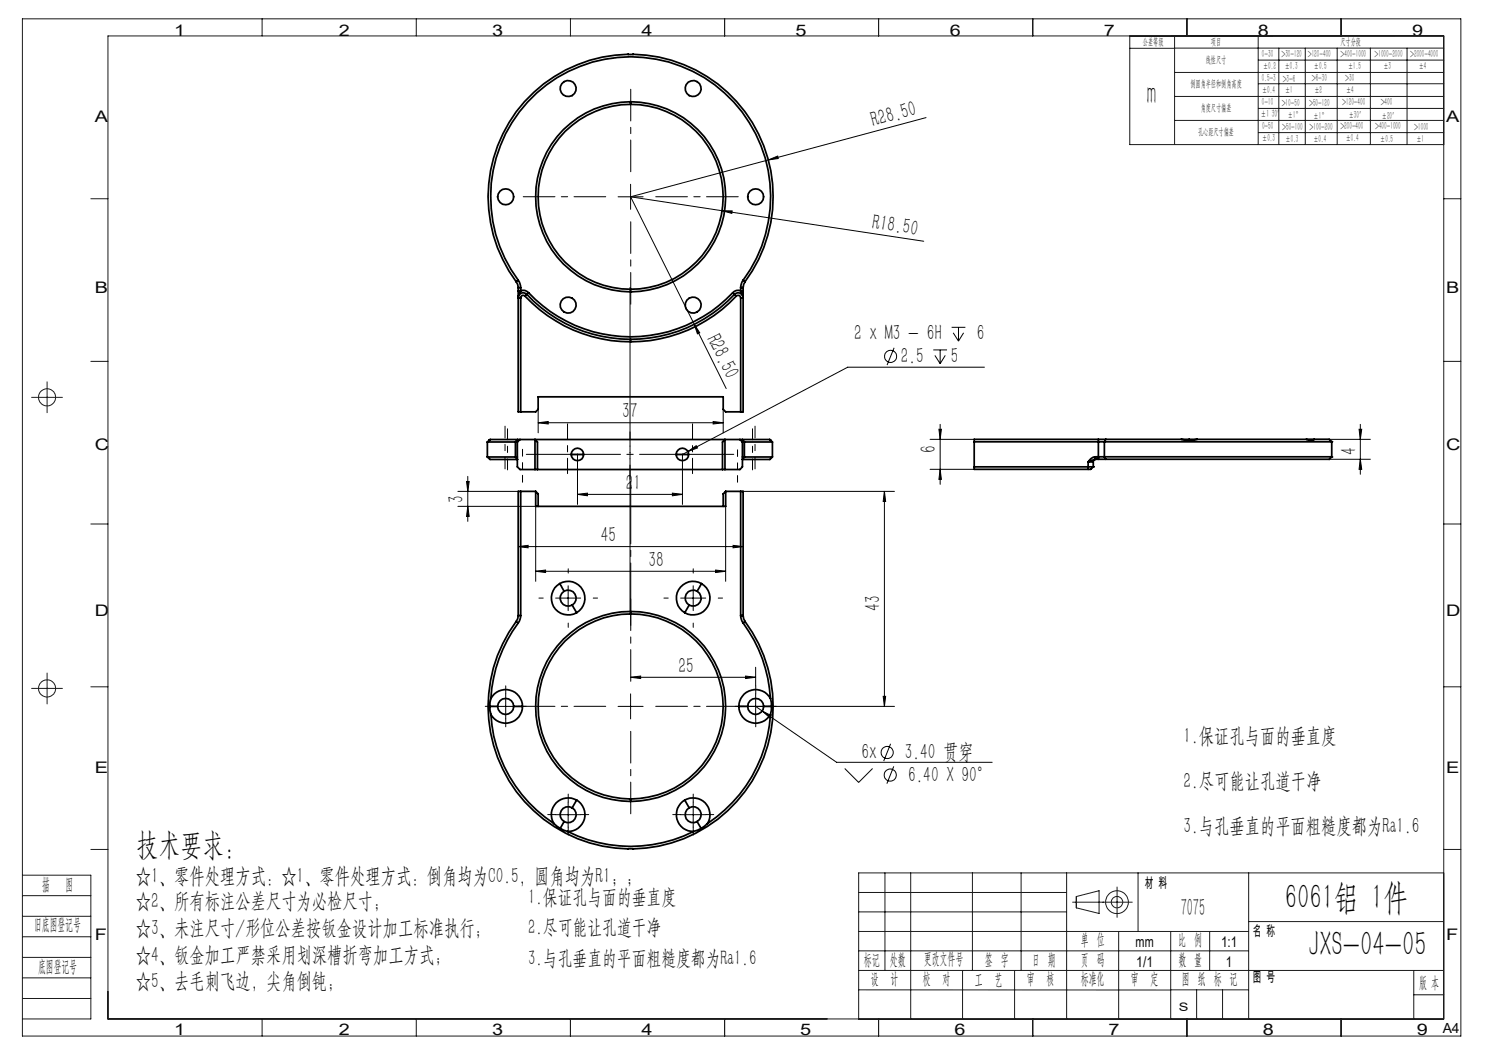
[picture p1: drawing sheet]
<svg xmlns="http://www.w3.org/2000/svg" width="297mm" height="210mm" viewBox="0 0 297 210" stroke-linecap="round" stroke-linejoin="round" font-family="sans-serif">
<g fill="none" stroke="#000" stroke-width=".2">
<path d="M123.6 39.4h5M126.1 39.4l18.3 2.7M126.1 36.9v5M126.1 39.4l19.1 38.3M153.7 32l1.8-.8 .1 .5zM185.2 23.5l-59.1 15.9M144.4 42.1l2 .1v.5zM144.4 42.1l40.3 6.2M138.9 64.9l1 1.7-.4 .2zM178.8 69.6l-1.4 3.4M186.7 70h2.7M187 71.1l1 1.6"/>
<path d="M188 70v2.7M189.1 71.1l-1.1 1.6M190.3 65.5h2.8M190.6 66.6l1.1 1.6M191.7 65.5v2.7M192.7 66.6l-1 1.6M196.9 73.4h-27.4l-31.9 16.9M91.6 98.3h12.5M93.3 96.3h.5l-.2 2zM93.6 95.3v9M107.6 84.6l2-.3v.5zM107.6 81.9v4.7"/>
<path d="M107.6 84.6h37M115.5 98.9l2-.3v.6zM115.5 90.9v10M115.5 98.9h21M134.5 98.6l2 .3-2 .3zM137.6 90.3l1.6-1.2 .3 .5zM137.6 90.3l-1.1 .6v10M142.6 84.3l2 .3-2 .2zM144.6 81.9v4.7M148.1 98.3h30.8M176.9 98.3l.2 2h-.5zM176.9 98.3v43"/>
<path d="M186 87.9h8.8M186 93.9h8.8M187.8 85.9h.5l-.3 2zM188 93.9l.3 2h-.5zM188 84.9v12M261.3 87.9h12.8M265.9 91.9h8.2M271.8 85.9h.5l-.2 2zM272.1 84.9v10M272.1 91.9l.2 2h-.5zM91.6 101.3h15.5v15M93.6 101.3l.2 2h-.5z"/>
<path d="M103.6 109.3l2-.2v.5zM103.6 109.3h45M107.1 114.3l2-.3v.5zM107.1 114.3h38M111.1 119.6h5M113.6 117.1v5M136.1 119.6h5M138.6 117.1v5M143.1 114l2 .3-2 .2zM145.1 101.3v15M146.6 109.1l2 .2-2 .3zM101.1 138.8v5"/>
<path d="M126.1 138.8v5M126.1 135.5l2-.3v.5zM126.1 135.5h25M149.1 135.2l2 .3-2 .2zM151.1 133.4v3.8M151.1 138.8v5M176.6 139.3h.5l-.2 2zM98.6 141.3h5M123.6 141.3h5M147.6 141.3h31.3M151.1 141.3l1.3 .9M152.4 142.2l1.8 .9-.2 .4z"/>
<path d="M152.4 142.2l14.9 10.3h31.1M168.9 153.7l2.8 2.8 2.8-2.8M178.1 148.8l-1.4 3.4M178.8 153.3l-1.4 3.4M111.1 162.9h5M113.6 160.4v5M136.1 162.9h5M138.6 160.4v5"/>
<circle cx="178.1" cy="71.3" r="1.2"/>
<circle cx="177.4" cy="150.5" r="1.21"/>
<circle cx="178.1" cy="155" r="1.21"/>
</g>
<g fill="none" stroke="#191924" stroke-width=".2">
<path d="M4.5 3.8h287.7v203.4h-287.7zM52.4 3.8v3.4M83.3 3.8v3.4M114.1 3.8v3.4M144.9 3.8v3.4M175.7 3.8v3.4M206.6 3.8v3.4M226 7.2v21.7h62.7M226 9.7h8.9M234.9 7.2v21.7M234.9 9.6h53.8M234.9 14.5h53.8"/>
<path d="M234.9 19.3h53.8M237.4 3.8v3.4M251.6 7.2v21.7M251.7 12h37M251.7 16.7h37M255.8 9.6v19.3M261.1 9.6v19.3M267.4 9.6v19.3M268.2 3.8v3.4M274.1 9.6v7.2M274.1 16.9v12M281.4 9.6v7.2"/>
<path d="M281.4 16.9v12M18.2 39.7h3.4M234.9 24.1h53.8M251.7 21.7h37M251.7 26.5h37M288.7 39.7h3.5M6.3 79.5h6.2M9.4 76.4v6.1M18.2 72.3h3.4M288.7 72.3h3.5M18.2 104.8h3.4M288.7 104.8h3.5"/>
<path d="M6.3 137.7h6.2M9.4 134.6v6.2M18.2 137.4h3.4M288.7 137.4h3.5M4.5 175h13.7v28.8h-13.7M4.5 179.1h13.7M18.2 169.9h3.4M171.7 178.5h41.6M177 174.6v19.5M182.1 174.6v29.2M194.5 174.6v19.5M204.2 174.6v19.5"/>
<path d="M213.3 174.6v29.2M215.3 179.3l4.5-1.2v4.6l-4.5-1.1zM223.4 177.4v6.1M227.6 174.6v11.7M249.7 174.6v29.2M288.7 174.6h-117v29.2h117M288.7 169.9h3.5M4.5 191.5h13.7M4.5 183.3h13.7M4.5 187.4h13.7M4.5 195.6h13.7M4.5 199.7h13.7"/>
<path d="M171.7 194.1h117M171.7 198h62.4M171.7 190.2h78M171.7 182.4h41.6M171.7 186.3h78M192.5 194.1v9.7M202.9 194.1v9.7M214.5 180.4h11.9M223.7 186.3v17.5M234.1 198h15.6M234.1 186.3v17.5M239.3 198v5.8"/>
<path d="M241.9 186.3v7.8M244.5 198v5.8M249.7 184.3h39M282.8 194.1v9.7M282.8 199h5.9M52.4 203.8v3.4M83.3 203.8v3.4M114.1 203.8v3.4M144.9 203.8v3.4M175.7 203.8v3.4M206.6 203.8v3.4M237.4 203.8v3.4"/>
<path d="M268.2 203.8v3.4M288.7 203.8h-267.1v-196.6h267.1v196.6"/>
<circle cx="9.4" cy="79.5" r="1.71"/>
<circle cx="9.4" cy="137.7" r="1.71"/>
<circle cx="223.4" cy="180.4" r="2.28"/>
<circle cx="223.4" cy="180.4" r="1.14"/>
</g>
<path d="M126.1 96.3v28.8" fill="none" stroke="#000" stroke-width=".2" stroke-dasharray="30.5 1.3 1.3 1.3" stroke-dashoffset="18"/>
<path d="M121.1 39.3h-16.5M126.1 34.3v-16.5M131.1 39.3h16.5M126.1 44.3v16.5M126.1 136.3v-16.5M121.1 141.3h-16.5M126.1 146.3v16.5M131.1 141.3h16.5" fill="none" stroke="#000" stroke-width=".2" stroke-dasharray="30.5 1.3 1.3 1.3" stroke-dashoffset="24.1"/>
<g fill="none" stroke="#000" stroke-width=".2" stroke-dasharray="30.5 1.3 1.3 1.3">
<path d="M108.6 119.6h-.8M113.6 114.6v-.8M118.6 119.6h.9M133.6 119.6h-.8M138.6 114.6v-.8M143.6 119.6h.9M101.1 138.8v-1.6M113.6 124.6v.9M138.6 124.6v.9M151.1 138.8v-1.6M98.6 141.3h-1.6M101.1 143.8v1.6"/>
<path d="M103.6 141.3h1.6M148.6 141.3h-1.6M151.1 143.8v1.6M153.6 141.3h1.6M111.1 162.9h-1.6M113.6 160.4v-1.6M113.6 165.4v1.6M116.1 162.9h1.6M136.1 162.9h-1.6M138.6 160.4v-1.6M138.6 165.4v1.6M141.1 162.9h1.6"/>
</g>
<path d="M126 56.9v65.9" fill="none" stroke="#000" stroke-width=".2" stroke-dasharray="30.5 1.3 1.3 1.3" stroke-dashoffset="-.5"/>
<path d="M104.5 96.4v-6.5M147.5 96.4v-6.4" fill="none" stroke="#000" stroke-width=".2" stroke-dasharray="30.5 1.3 1.3 1.3" stroke-dashoffset="29.1"/>
<path d="M101.5 94v-8.2M150.5 85.8v8.2" fill="none" stroke="#000" stroke-width=".2" stroke-dasharray="30.5 1.3 1.3 1.3" stroke-dashoffset="28.3"/>
<path d="M113.5 84.8v9.9M138.5 84.8v9.9" fill="none" stroke="#000" stroke-width=".2" stroke-dasharray="30.5 1.3 1.3 1.3" stroke-dashoffset="27.4"/>
<path d="M101 85.2v8.6M151 85.2v8.6" fill="none" stroke="#000" stroke-width=".2" stroke-dasharray="30.5 1.3 1.3 1.3" stroke-dashoffset="28.1"/>
<path d="M126 86.4v9.5" fill="none" stroke="#000" stroke-width=".2" stroke-dasharray="30.5 1.3 1.3 1.3" stroke-dashoffset="27.6"/>
<path d="M146.8 90.9h-41.5" fill="none" stroke="#000" stroke-width=".2" stroke-dasharray="30.5 1.3 1.3 1.3" stroke-dashoffset="11.6"/>
<g fill="#000">
<path d="M153.7 32l1.8-.8 .1 .5zM144.4 42.1l2 .1v.5zM138.9 64.9l1 1.7-.4 .2z"/>
<path d="M93.3 96.3h.5l-.2 2zM93.6 101.3l.2 2h-.5zM176.9 98.3l.2 2h-.5zM176.6 139.3h.5l-.2 2zM187.8 85.9h.5l-.3 2zM188 93.9l.3 2h-.5z"/>
<path d="M142.6 84.3l2 .3-2 .2zM107.6 84.6l2-.3v.5zM143.1 114l2 .3-2 .2zM107.1 114.3l2-.3v.5zM146.6 109.1l2 .2-2 .3zM103.6 109.3l2-.2v.5zM149.1 135.2l2 .3-2 .2zM126.1 135.5l2-.3v.5zM134.5 98.6l2 .3-2 .3zM115.5 98.9l2-.3v.6z"/>
<path d="M266.1 88.3a.2 .2 0 0 1 .4 0 .2 .2 0 0 1-.4 0zM266.1 91.4a.2 .2 0 0 1 .4 0 .2 .2 0 0 1-.4 0z"/>
<path d="M271.8 85.9h.5l-.2 2zM272.1 91.9l.2 2h-.5z"/>
<path d="M152.4 142.2l1.6 1.3 .2-.4zM137.6 90.3l1.9-.7-.3-.5z"/>
</g>
<g fill="none" stroke="#000" stroke-width=".35">
<path d="M126.1 20.3a19 19 0 0 0-19 19.1 19 19 0 0 0 19 19M126.1 20.3a19 19 0 0 1 19 19.1 19 19 0 0 1-19 19M126.1 20.9a18.5 18.5 0 0 1 18.5 18.5 18.5 18.5 0 0 1-18.5 18.4M126.1 20.9a18.5 18.5 0 0 0-18.5 18.5 18.5 18.5 0 0 0 18.5 18.4M126.1 20.3v.6M103.2 56.3a28.5 28.5 0 0 1 22.4-45.4 23.1 23.1 0 0 1 8.7 1.2 28.5 28.5 0 0 1 14.7 44.2M103.2 56.3l.3 .6 .1 .6M103.6 58.2v1.2M103.6 56l.4 .8 .1 .7M103.6 56a28 28 0 0 1 3.7-37.4 28 28 0 0 1 37.6 0 28 28 0 0 1 3.7 37.4M103.6 59.6v22.8h3.5l.5-.5v-2.5h37v2.5l.5 .5h3.5v-22.8M103.6 59.6h.5"/>
<path d="M103.6 57.5v.7M103.6 58.2h.5M103.6 57.5h.5M103.6 56l-.4 .3M104.1 58.2l-.4 1M104.1 58.2a1.37 1.37 0 0 1 1.6 .4M104.1 57.5v.7M104.1 59.6v22.8M105 59.2a28.9 28.9 0 0 0 21.1 9.2M105 59.2a.48 .48 0 0 0-.6-.1 .48 .48 0 0 0-.3 .5M105.4 58.9a28.3 28.3 0 0 0 20.7 9M105.4 58.9a.99 .99 0 0 0-1.1-.3 .99 .99 0 0 0-.7 1"/>
<path d="M105.4 58.9l-.4 .3M105.7 58.6l-.3 .3M105.7 58.6a28 28 0 0 0 40.8 0M126.1 57.8v.6M146.5 58.6l.4 .3M146.9 58.9a28.3 28.3 0 0 1-20.8 9M146.9 58.9a1 1 0 0 1 1.1-.3 1 1 0 0 1 .6 1M146.9 58.9l.3 .3M147.2 59.2a28.7 28.7 0 0 1-21.1 9.2M147.2 59.2a.5 .5 0 0 1 .6-.1 .5 .5 0 0 1 .3 .5M148.1 58.2a1.37 1.37 0 0 0-1.6 .4M148.1 58.2l.5 1"/>
<path d="M148.1 57.5v.7M148.1 59.6v22.8M148.1 59.6h.5M148.1 58.2h.5M148.1 57.5h.5M148.6 58.2v1.2M148.6 56l-.3 .8-.2 .7M148.6 57.5v.7M148.6 56l.4 .3M149 56.3l-.4 1.2M126.1 67.9v.5M97.5 88.4h5.6"/>
<path d="M97.5 91.4h5.6M97.5 91.4a1.3 1.3 0 0 0 1.5 .5h4.5l-.4-.5M97.5 88.4v3M103.1 91.4h.4M103.1 88.4h.4M103.1 88.4v3M103.5 88.4v5l.5 .5h44l.5-.5v-5M103.5 87.9h.5M103.5 87.9h-5.5l-.5 .5M103.5 87.9l-.4 .5M104 87.9l-.5 .5M104 87.9h44"/>
<path d="M104.1 98.3v24.8M107 93.9v-6l.5 .5v5.5M107.1 98.3l.5 .5v2.5M107.1 98.3h-3.5v24.8M107.1 98.3v3h38v-3M114.2 90.9a1.25 1.25 0 0 0 1.3 1.2 1.25 1.25 0 0 0 1.2-1.2M114.2 90.9a1.25 1.25 0 0 1 1.3-1.3 1.25 1.25 0 0 1 1.2 1.3M114.2 90.9h2.5M135.2 90.9a1.25 1.25 0 0 1 1.3-1.3 1.25 1.25 0 0 1 1.2 1.3M135.2 90.9a1.25 1.25 0 0 0 1.3 1.2 1.25 1.25 0 0 0 1.2-1.2M135.2 90.9h2.5M144.5 93.9v-5.5l.5-.5v6"/>
<path d="M145.1 98.3l-.5 .5v2.5M145.1 98.3h3.5v24.8M148 87.9h.5M148 87.9l.5 .5M148.1 98.3v24.8M148.5 91.4h.4M148.5 88.4h.4M148.5 87.9h5.5l.5 .5M148.5 87.9l.4 .5M148.9 88.4h5.6M148.9 91.4h5.6M148.9 91.4l-.4 .5h4.5a1.25 1.25 0 0 0 1.5-.5"/>
<path d="M148.9 88.4v3M154.5 88.4v3M194.8 88.4h26.1M194.8 93.4h23.9M217.6 92.4h1.1M217.6 92.4v1.5M218.7 93.4h.1M218.7 93.4l-.5 .5h-.6M218.7 92.4v1M219.1 91.9l-1.5 .5M219.1 91.4h1.8M219.1 91.4a1.98 1.98 0 0 0-1.5 1"/>
<path d="M219.1 91.4v.5M219.1 91.9h.6M219.1 91.9l-.4 .2v.3M219.7 91.9h1.5M219.7 87.9h1.5M219.7 87.9v4M219.7 87.9h-24.9v6h22.8M220.9 88.4h45.4M220.9 91.4h45.4M220.9 88.4v3M220.9 91.4l.3 .5M221.2 87.9h11a25.4 25.4 0 0 1 5.6 .1"/>
<path d="M221.2 91.9h44.7M221.2 87.9l-.3 .5M236.3 87.9h1.5M237.8 87.9h1.6M237.8 87.9v.1M261.3 87.9h1.6M262.9 87.9a1.78 1.78 0 0 1-1.6 0h-17.5a26.8 26.8 0 0 0-6 .1M262.9 87.9h3l.4 .5M266.3 91.4l-.4 .5M266.3 88.4v3M111.9 116.7a3.4 3.4 0 0 0-1.2 4.6 3.4 3.4 0 0 0 4.6 1.2M111.9 116.7a3.4 3.4 0 0 1 4.6 1.3 3.4 3.4 0 0 1-1.2 4.5"/>
<path d="M111.9 116.7l.9 1.5M112.8 118.2a1.61 1.61 0 0 1 2.2 .6 1.61 1.61 0 0 1-.6 2.2M112.8 118.2a1.61 1.61 0 0 0-.5 2.2 1.61 1.61 0 0 0 2.1 .6M139.4 118.2a1.6 1.6 0 0 0-2.2 .6 1.6 1.6 0 0 0 .6 2.2M139.4 118.2a1.6 1.6 0 0 1 .6 2.2 1.6 1.6 0 0 1-2.2 .6M140.3 116.7a3.4 3.4 0 0 0-4.6 1.3 3.4 3.4 0 0 0 1.2 4.5M140.3 116.7a3.4 3.4 0 0 1 1.2 4.6 3.4 3.4 0 0 1-4.6 1.2M140.3 116.7l-.9 1.5M98.2 139.7a3.4 3.4 0 0 1 3.8-1.7 3.4 3.4 0 0 1 2.5 3.3M98.2 139.7l-.2 1.6M103.2 124.3a28.5 28.5 0 0 0 22.4 45.5v-.1a23.1 23.1 0 0 0 8.7-1.1 28.5 28.5 0 0 0 14.7-44.3M103.2 124.3l.4 .3"/>
<path d="M103.6 124.6a28 28 0 0 0-5.4 15.1M103.6 123.1l-.1 .6-.3 .6M103.6 123.1h.5M104.1 123.1l-.1 .8-.4 .7M114.4 121l.9 1.5M126.1 122.3a19 19 0 0 1 19 19 19 19 0 0 1-19 19M126.1 122.3a19 19 0 0 0-19 19 19 19 0 0 0 19 19M126.1 122.8a18.5 18.5 0 0 1 18.5 18.5 18.5 18.5 0 0 1-18.5 18.5M126.1 122.8a18.5 18.5 0 0 0-18.5 18.5 18.5 18.5 0 0 0 18.5 18.5M126.1 122.3v.5M137.8 121l-.9 1.5M148.1 123.1l.2 .8 .3 .7"/>
<path d="M148.1 123.1h.5M148.6 124.6a28 28 0 0 1 5.5 15.1M148.6 123.1l.4 1.2M149 124.3l-.4 .3M154.1 139.7a3.4 3.4 0 0 0-3.8-1.7 3.4 3.4 0 0 0-2.5 3.3M154.1 139.7l.2 1.6M98 141.3v.8a39.2 39.2 0 0 0 2 9.3 28 28 0 0 0 10.8 13.3M98 141.3h1.5M99.5 141.3a1.61 1.61 0 0 1 1.6-1.6 1.61 1.61 0 0 1 1.6 1.6M99.5 141.3a1.61 1.61 0 0 0 1.6 1.6 1.61 1.61 0 0 0 1.6-1.6M102.7 141.3h1.8M104.5 141.3a3.4 3.4 0 0 1-2.5 3.2 3.4 3.4 0 0 1-3.8-1.6"/>
<path d="M126.1 159.8v.5M147.8 141.3a3.4 3.4 0 0 0 2.5 3.2 3.4 3.4 0 0 0 3.8-1.6M147.8 141.3h1.7M149.5 141.3a1.59 1.59 0 0 1 1.6-1.6 1.59 1.59 0 0 1 1.6 1.6M149.5 141.3a1.59 1.59 0 0 0 1.6 1.6 1.59 1.59 0 0 0 1.6-1.6M152.7 141.3h1.6M154.3 141.3v.8a39.2 39.2 0 0 1-2 9.3 28 28 0 0 1-10.8 13.3M110.8 164.7l1.2 1M112 165.7l1.5 .6M112.8 164.3l-.8 1.4M113.5 166.3a27.9 27.9 0 0 0 25.2 0M114.4 161.6a1.6 1.6 0 0 0-2.1 .5 1.6 1.6 0 0 0 .5 2.2"/>
<path d="M114.4 161.6a1.6 1.6 0 0 1 .6 2.2 1.6 1.6 0 0 1-2.2 .5M115.3 160a3.4 3.4 0 0 1 1.6 3.9 3.4 3.4 0 0 1-3.4 2.4M115.3 160a3.4 3.4 0 0 0-4.1 .6 3.4 3.4 0 0 0-.4 4.1M115.3 160l-.9 1.6M136.9 160a3.4 3.4 0 0 1 4.2 .6 3.4 3.4 0 0 1 .4 4.1M136.9 160a3.4 3.4 0 0 0-1.5 3.8 3.4 3.4 0 0 0 3.3 2.5M136.9 160l.9 1.6M137.8 161.6a1.59 1.59 0 0 1 2.2 .5 1.59 1.59 0 0 1-.6 2.2M137.8 161.6a1.59 1.59 0 0 0-.6 2.1 1.59 1.59 0 0 0 2.2 .6M139.4 164.3l.8 1.4M140.2 165.7l-1.5 .6M141.5 164.7l-1.3 1"/>
<circle cx="113.6" cy="17.7" r="1.6"/>
<circle cx="138.6" cy="17.7" r="1.59"/>
<circle cx="101.1" cy="39.4" r="1.61"/>
<circle cx="151.1" cy="39.4" r="1.59"/>
<circle cx="113.6" cy="61" r="1.6"/>
<circle cx="138.6" cy="61" r="1.59"/>
</g>
<g font-size="7.1">
<text x="257" y="181.8">6061铝 1件</text>
<text x="261.7" y="191.1">JXS-04-05</text>
</g>
<text font-size="6.3" fill="#0a0605" x="229.4" y="20.8">m</text>
<text font-size="6.3" x="27.3" y="170.9">技术要求：</text>
<text font-size="5" fill="#0a0605" x="236.1" y="183.2">7075</text>
<g font-size="4.4">
<text x="174.7" y="25.4" transform="rotate(-15 174.7 25.4)">R28.50</text>
<text x="174.3" y="45.8" transform="rotate(9 174.3 45.8)">R18.50</text>
<text x="141.2" y="67.7" transform="rotate(64 141.2 67.7)">R28.50</text>
<text x="170.8" y="68.1">2 x M3 - 6H</text>
<text x="195.4" y="68.1">6</text>
<text x="180.1" y="72.6">2.5</text>
<text x="190.2" y="72.6">5</text>
<text x="124.4" y="83.7">37</text>
<text x="187.2" y="90.5" transform="rotate(-90 187.2 90.5)">6</text>
<text x="271.2" y="91" transform="rotate(-90 271.2 91)">4</text>
<text x="92.7" y="100.6" transform="rotate(-90 92.7 100.6)">3</text>
<text x="125.2" y="98">21</text>
<text x="120.2" y="108.4">45</text>
<text x="129.7" y="113.4">38</text>
<text x="176" y="122.2" transform="rotate(-90 176 122.2)">43</text>
<text x="135.7" y="134.6">25</text>
<text x="236.7" y="148.6">1.保证孔与面的垂直度</text>
<text x="172.3" y="151.8">6x</text>
<text x="181" y="151.8">3.40 贯穿</text>
<text x="181.6" y="156.3">6.40 X 90°</text>
<text x="236.7" y="157.6">2.尽可能让孔道干净</text>
<text x="236.7" y="166.6">3.与孔垂直的平面粗糙度都为Ra1.6</text>
<text x="27.2" y="176.7">☆1、零件处理方式：☆1、零件处理方式：倒角均为C0.5，圆角均为R1；；</text>
</g>
<g font-size="4.4" fill="#0a0605">
<text x="27.2" y="181.7">☆2、所有标注公差尺寸为必检尺寸；</text>
<text x="27.2" y="187">☆3、未注尺寸/形位公差按钣金设计加工标准执行；</text>
<text x="27.2" y="192.3">☆4、钣金加工严禁采用划深槽折弯加工方式；</text>
<text x="27.2" y="197.7">☆5、去毛刺飞边，尖角倒钝；</text>
</g>
<g font-size="4.2">
<text x="105.6" y="180.8">1.保证孔与面的垂直度</text>
<text x="105.6" y="186.9">2.尽可能让孔道干净</text>
<text x="105.6" y="192.9">3.与孔垂直的平面粗糙度都为Ra1.6</text>
</g>
<g font-size="3.4" fill="#0a0605">
<text x="8.4" y="178">描</text>
<text x="13.1" y="178">图</text>
<text x="6.8" y="186">旧底图登记号</text>
<text x="7.6" y="194.4">底图登记号</text>
</g>
<g font-size="3.3" fill="#0a0605">
<text x="216.2" y="189">单 位</text>
<text x="235.7" y="189">比 例</text>
<text x="172.8" y="192.9">标记</text>
<text x="174.2" y="196.7">设</text>
<text x="178" y="192.9">处数</text>
<text x="178.1" y="196.7">计</text>
<text x="184.6" y="196.8">校</text>
<text x="184.8" y="192.9">更改文件号</text>
<text x="188.5" y="196.8">对</text>
<text x="195" y="196.9">工</text>
<text x="197" y="192.9">签 字</text>
<text x="198.9" y="196.9">艺</text>
<text x="205.4" y="196.8">审</text>
<text x="206.4" y="192.9">日 期</text>
<text x="209.3" y="196.8">核</text>
<text x="216.2" y="196.8">标准化</text>
<text x="216.2" y="193">页 码</text>
<text x="226.2" y="196.8">审</text>
<text x="230.1" y="196.8">定</text>
<text x="235.7" y="192.9">数 量</text>
<text x="236.4" y="196.8">图 纸 标 记</text>
<text x="283.8" y="197.5">版 本</text>
</g>
<g font-size="3.2" fill="#0a0605">
<text x="34.9" y="7.2">1</text>
<text x="67.8" y="7.2">2</text>
<text x="98.4" y="7.1">3</text>
<text x="128.3" y="7.2">4</text>
<text x="159.1" y="7.1">5</text>
<text x="190" y="7.1">6</text>
<text x="220.8" y="7.2">7</text>
<text x="251.6" y="7.1">8</text>
<text x="282.4" y="7.1">9</text>
<text x="19" y="24.3">A</text>
<text x="289.2" y="24.3">A</text>
<text x="19" y="58.6">B</text>
<text x="289.2" y="58.6">B</text>
<text x="19" y="90">C</text>
<text x="289.2" y="90">C</text>
<text x="19" y="123.1">D</text>
<text x="289.2" y="123.1">D</text>
<text x="19" y="154.6">E</text>
<text x="289.2" y="154.6">E</text>
<text x="19" y="187.9">F</text>
<text x="289.2" y="187.9">F</text>
<text x="34.9" y="207">1</text>
<text x="67.8" y="207">2</text>
<text x="98.4" y="207">3</text>
<text x="128.3" y="207">4</text>
<text x="160.1" y="207">5</text>
<text x="190.9" y="207">6</text>
<text x="221.7" y="207">7</text>
<text x="252.5" y="207">8</text>
<text x="283.4" y="207">9</text>
</g>
<g font-size="3" fill="#0a0605">
<text x="227.1" y="189.5">mm</text>
<text x="244.2" y="189.5">1:1</text>
<text x="227.3" y="193.3">1/1</text>
<text x="245.2" y="193.4">1</text>
</g>
<g font-size="2.8" fill="#0a0605">
<text x="229" y="177.6">材 料</text>
<text x="250.6" y="187.2">名 称</text>
<text x="250.6" y="196.4">图 号</text>
<text x="288.5" y="206.5">A4</text>
</g>
<text font-size="2.3" fill="#0a0605" x="235.8" y="202.1">S</text>
<text font-size="2.1" fill="#0a0605" x="252.2" y="23.4">±1 30′ ±1</text>
<g font-size="2" fill="#0a0605">
<text x="228.6" y="8.9">公差等级</text>
<text x="242.2" y="9">项目</text>
<text x="252.4" y="11.4">0-30</text>
<text x="256.3" y="11.3">&gt;30-120</text>
<text x="261.6" y="11.4">&gt;120-400</text>
<text x="268.1" y="8.9">尺寸分段</text>
<text x="268.1" y="11.4">&gt;400-1000</text>
<text x="274.9" y="11.4">&gt;1000-2000</text>
<text x="282" y="11.5">&gt;2000-4000</text>
<text x="238.1" y="17.4">倒圆角半径和倒角高度</text>
<text x="241.2" y="12.5">线性尺寸</text>
<text x="252.4" y="16.3">0.5-3</text>
<text x="252.6" y="13.9">±0.2</text>
<text x="256.5" y="16.4">&gt;3-6</text>
<text x="257" y="13.8">±0.3</text>
<text x="262.4" y="16.2">&gt;6-30</text>
<text x="262.8" y="13.9">±0.5</text>
<text x="269" y="16.2">&gt;30</text>
<text x="269.6" y="13.8">±1.5</text>
<text x="276.7" y="13.8">±3</text>
<text x="283.8" y="13.8">±4</text>
<text x="240.1" y="22.2">角度尺寸偏差</text>
<text x="252.4" y="21">0-10</text>
<text x="252.4" y="18.5">±0.4</text>
<text x="256.3" y="21.1">&gt;10-50</text>
<text x="257" y="18.6">±1</text>
<text x="261.8" y="21.1">&gt;50-120</text>
<text x="262.7" y="23.8">±1°</text>
<text x="262.9" y="18.7">±2</text>
<text x="268.4" y="21">&gt;120-400</text>
<text x="269.2" y="18.6">±4</text>
<text x="269.7" y="23.7">±30′</text>
<text x="276.1" y="21">&gt;400</text>
<text x="276.4" y="23.8">±20′</text>
<text x="239.6" y="27.1">孔心距尺寸偏差</text>
<text x="252.4" y="25.9">0-50</text>
<text x="252.4" y="28.2">±0.3</text>
<text x="256.4" y="26">&gt;50-100</text>
<text x="257.1" y="28.3">±0.3</text>
<text x="261.9" y="26">&gt;100-200</text>
<text x="262.7" y="28.4">±0.4</text>
<text x="268.1" y="25.9">&gt;200-400</text>
<text x="269.2" y="28.2">±0.4</text>
<text x="275" y="25.8">&gt;400-1000</text>
<text x="276.1" y="28.3">±0.5</text>
<text x="282.9" y="26">&gt;1000</text>
<text x="283.3" y="28.4">±1</text>
</g>
<text font-size="1.9" fill="#0a0605" x="259.1" y="23.7">°</text>
</svg>
